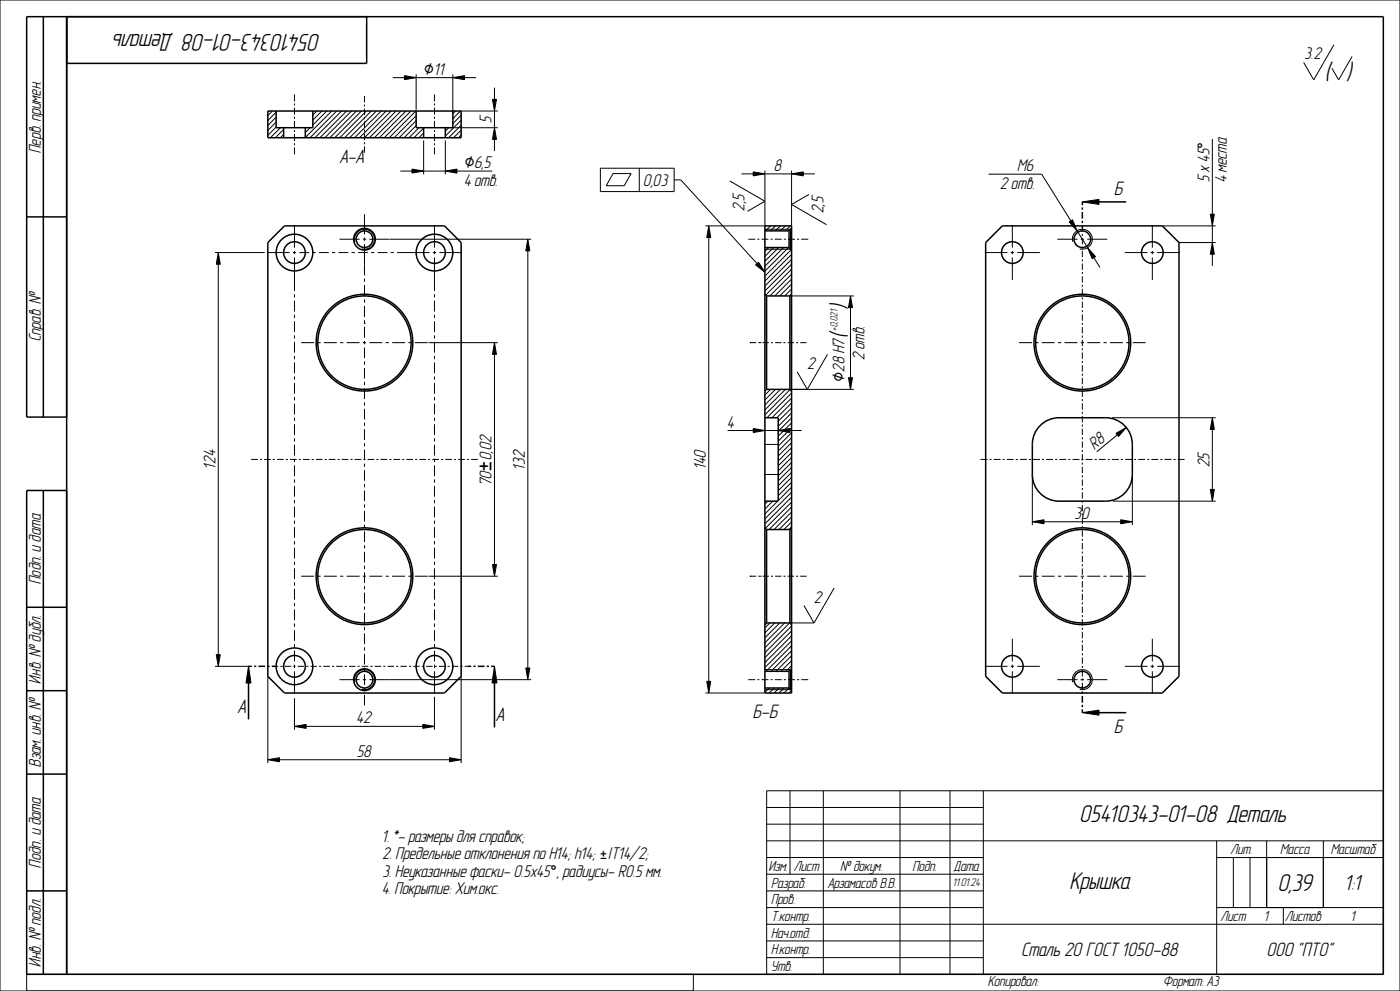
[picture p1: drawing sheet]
<svg xmlns="http://www.w3.org/2000/svg" width="420mm" height="297mm" viewBox="0 0 420 297" stroke-linecap="round" stroke-linejoin="round" font-family="sans-serif">
<g fill="#000">
<path d="M121.3 22.7l3.5 .6-3.5 .6zM135.8 23.3l3.5-.6v1.2zM148.3 38.3l.6 3.5h-1.2zM147.7 29.8h1.2l-.6 3.5zM123.6 50.7l3.5 .6-3.5 .6zM133.6 51.3l3.5-.6v1.2zM226 51.5l3.5 .6-3.5 .6zM237.5 52.1l3.5-.6v1.2zM65.5 75.7l.6 3.5h-1.2zM158.3 71.7l.6 3.5h-1.2zM212.6 67.7l.6 3.5h-1.2zM320.7 66.5l1.1-.6 1.3 3.3z"/>
<path d="M324.7 60.5l5-.7v1.5zM326.3 74.2l2.4 2.7-1.1 .6zM363.1 64.2h1.2l-.6 3.5zM363.7 72.7l.6 3.5h-1.2zM226.7 79.4l.9-.8 1.9 3zM255.1 88.7l.6 3.5h-1.2zM148.3 102.7l.6 3.5h-1.2zM254.5 113.2h1.2l-.6 3.5zM226 128.4l3.5 .6-3.5 .6zM233.5 129l3.5-.6v1.2zM334.8 129.9l3.1-1.8-2.3 2.7zM363.7 125.2l.6 3.5h-1.2z"/>
<path d="M309.7 156.4l3.5-.6v1.2zM336.2 155.8l3.5 .6-3.5 .6zM363.1 146.7h1.2l-.6 3.5zM147.7 169.2h1.2l-.6 3.5zM64.9 196.2h1.2l-.6 3.5zM74.6 199.7l.7 5h-1.5zM148.3 199.7l.8 5h-1.5zM88.3 217.7l3.5-.6v1.2zM126.8 217.1l3.5 .6-3.5 .6zM157.7 200.2h1.2l-.6 3.5zM212 204.2h1.2l-.6 3.5zM324.7 213.6l5-.8v1.5z"/>
<path d="M80.3 227.7l3.5-.6v1.2zM134.8 227.1l3.5 .6-3.5 .6z"/>
</g>
<g fill="none" stroke="#000" stroke-width=".3">
<path d="M0 0h420v297h-420zM400.2 13.4l-6.1 10.5-3-5.2M405.6 16.9l-4 7-2-3.5M81.7 33.3l-1.4 1.3M82.8 33.6l-2.5 2.5M82.8 35.1l-2.5 2.5M82.8 36.6l-2.5 2.5M82.8 38.1l-2.5 2.5M84.1 38.3l-3 3M85.1 38.8l-2.5 2.5M88.3 28.3v2.1M88.3 31v.6"/>
<path d="M88.3 32.2v2.2M88.3 35v.6M88.3 36.2v2.1M88.3 38.9v.7M93 38.3l-1.4 1.4M95.1 33.3l-1.3 1.2M96.6 33.3l-2.8 2.7M98 33.3l-4.2 4.2M99.5 33.3l-7.9 7.9M101 33.3l-8 8M102.5 33.3l-8 8M104 33.3l-8 8"/>
<path d="M105.5 33.3l-8 8M106.9 33.3l-8 8M108.4 33.3l-8 8M109.3 28.8v1.9M109.3 31.3v.6M109.3 32.5v2M109.3 35.1v.6M109.3 36.3v1.9M109.3 38.8v.7M109.9 33.3l-8 8M111.4 33.3l-8 8M112.9 33.3l-8 8"/>
<path d="M114.4 33.3l-8 8M115.9 33.3l-8 8M117.3 33.3l-8 8M117.8 23.3h3.5M118.8 33.3l-8 8M120.3 33.3l-8 8M121.3 22.7l3.5 .6-3.5 .6zM121.8 33.3l-8 8M123.3 33.3l-8 8M124.8 33.3l-8 8M124.8 34.7l-6.5 6.6M124.8 36.2l-5.1 5.1"/>
<path d="M124.8 37.7l-3.6 3.6M124.8 22.3v10.6M124.8 23.3h11M125.7 38.3l-3 3M127.1 38.4l-2.9 2.9M127.1 39.9l-1.4 1.4M130.3 28.3v2.1M130.3 31v.6M130.3 32.2v2.2M130.3 35v.6M130.3 36.2v2.1M130.3 38.9v.7"/>
<path d="M134.6 38.3l-1 1M135.8 23.3l3.5-.6v1.2zM135.8 38.3h13.5M135.8 22.3v10.9M136.6 33.3l-.8 .8M138.1 33.3l-2.3 2.3M138.3 33.3h11M138.3 34.5l-2.5 2.5M138.3 36l-4.7 4.8M138.3 37.5l-3.7 3.8M138.3 39l-2.2 2.3M139.3 23.3h3.5"/>
<path d="M147.7 29.8h1.2l-.6 3.5zM148.3 38.3l.6 3.5h-1.2zM148.3 26.3v3.5M148.3 33.3v5M85.1 40.3l-1 1M88.3 40.2v2.1M88.3 42.9v.6M88.3 44.2v2.1M109.3 40.1v1.9M109.3 42.6v.6M109.3 43.9v1.9M120.1 51.3h3.5"/>
<path d="M123.6 50.7l3.5 .6-3.5 .6zM127.1 51.3h6.5M127.1 42.1v10.2M130.3 40.2v2.1M130.3 42.9v.6M130.3 44.2v2.1M133.6 51.3l3.5-.6v1.2zM133.6 42.1v10.2M137.1 51.3h10.6M138.3 40.5l-.7 .8M148.3 41.8v3.5M180.1 50.4h22.1v7h-22.1z"/>
<path d="M183.9 52h5.4l-2 3.7h-5.4zM191.8 50.4v7M202.2 53.9h2l22.9 25.1M219 54.3l10.5 6-5.3 3M222.5 52.1h3.5M226 51.5l3.5 .6-3.5 .6zM229.5 51.1v16.6h-17.9M229.5 52.1h8M237.5 52.1l3.5-.6v1.2zM237.5 51.1v16.6M241 52.1h3.5M242.7 58.3l-5.2 3 10.5 6"/>
<path d="M296.6 52.2h15.9l8.8 14M363.7 41.7v22.5M64.5 75.7h14.9M65.5 75.7l.6 3.5h-1.2zM65.5 79.2v117M80.1 75.7h6.8M87.9 75.7h.9M88.3 67.4v6.8M88.3 75.2v1M88.3 77.2v10M89.8 75.7h2.9M93.7 75.7h1"/>
<path d="M95.7 75.7h2.9M99.6 75.7h1M101.5 75.7h3M101.8 71.7h6.1M105.5 75.7h.9M106.4 72.5a3 3 0 0 1 2.7-3.8 3 3 0 0 1 3.2 3.3 3 3 0 0 1-3.7 2.6M107.4 75.7h3M108.9 71.7h.9M109.3 64.2v6M109.3 71.2v1M109.3 73.2v9.3M110.8 71.7h6"/>
<path d="M111.3 75.7h1M113.3 75.7h2.9M116.9 71.7h42.4M117.2 75.7h1M119.2 75.7h9.7M129.9 75.7h.9M130.3 67.4v6.8M130.3 75.2v1M130.3 77.2v10M131.8 75.7h6.8M158.3 71.7l.6 3.5h-1.2zM158.3 75.2v125"/>
<path d="M212.6 67.7l.6 3.5h-1.2zM212.6 71.2v133M224.5 71.7h2.1M226.7 79.4l.9-.8 1.9 3zM227.2 71.7h.6M228.4 71.7h2.1M229.5 74.7h7.7M229.5 68.7h7.7M229.7 67.7l-.2 .2M230.6 74.2l-1.1 1.1M231.2 67.7l-1.5 1.5M231.2 71.7h.6"/>
<path d="M232.1 74.2l-2.6 2.6M232.4 71.7h2.1M232.6 67.7l-1.5 1.5M233.6 74.2l-4.1 4.1M234.1 67.7l-1.5 1.5M235.1 74.2l-5.6 5.6M235.1 71.7h.7M235.6 67.7l-1.5 1.5M236.4 71.7h2.1M236.5 74.2l-7 7.1M237.1 67.7l-1.5 1.5M237.4 74.8l-7.9 8"/>
<path d="M237.5 76.2l-8 8M237.5 77.7l-8 8M237.5 79.2l-8 8M239.1 71.7h.6M240.4 71.7h2.1M295.5 75.7h6.7M303.2 75.7h1M303.7 67.4v6.8M303.7 75.2v1M303.7 77.2v6.7M305.2 75.7h6.8M317.2 71.7h6"/>
<path d="M320.7 66.5l1.1-.6 1.3 3.3zM321.8 72.5a3 3 0 0 1 2.6-3.8 3 3 0 0 1 3.3 3.3 3 3 0 0 1-3.8 2.6M323.1 69.2l3.2 5M324.2 71.7h1M324.7 60.5l5-.7v1.5zM324.7 68.5v1M324.7 70.1v.6M324.7 71.4v1.9M324.7 73.9v.6M324.7 75.2v1.9M324.7 77.7v.6M324.7 79v1.9"/>
<path d="M326.2 71.7h6M326.3 74.2l2.4 2.7-1.1 .6zM328.1 77.2l1.9 3M337.5 75.7h6.7M345.2 75.7h1M345.7 67.4v6.8M345.7 75.2v1M345.7 77.2v6.7M347.2 75.7h6.8M348.7 67.7h16M353.7 72.7h11M363.1 64.2h1.2l-.6 3.5z"/>
<path d="M363.7 72.7l.6 3.5h-1.2zM363.7 67.7v5M363.7 76.2v3.5M88.3 88.2v.9M88.3 90.1v3.2M88.3 94.3v1M88.3 96.3v3.2M109.3 96.9h.1M109.3 83.5v1M109.3 85.4v3.3M109.3 89.7v1M109.3 91.7v3.3"/>
<path d="M109.3 96v.9M109.3 97.9v3.3M130.3 88.2v.9M130.3 90.1v3.2M130.3 94.3v1M130.3 96.3v3.2M237 88.7h19.1M237.5 80.7l-7.8 7.7M237.5 82.2l-6.5 6.5M237.5 83.7l-5.1 5M237.5 85.1l-3.6 3.6M237.5 86.6l-2.1 2.1"/>
<path d="M237.5 88.1l-.6 .6M255.1 88.7l.6 3.5h-1.2zM255.1 92.2v21M324.7 81.5v.7M324.7 82.8v1.9M324.7 85.3v.7M324.7 86.6v1.9M324.7 89.1v.7M324.7 90.4v1.9M324.7 92.9v.7M324.7 94.2v1.9M324.7 96.7v.7"/>
<path d="M324.7 98v1.9M88.3 100.5v1M88.3 102.5v3.2M88.3 106.7v.9M88.3 108.6v3.3M88.3 112.8v1M88.3 114.8v3.2M88.3 119v1M90.3 102.7h3.9M95.2 102.7h1M97.2 102.7h3.9M102 102.7h1"/>
<path d="M104 102.7h3.9M108.9 102.7h.9M109.3 102.2v1M109.3 104.2v3.1M109.3 108.3v1M109.3 110.3v3.2M109.3 114.4v1M109.3 116.4v3.2M110.8 102.7h3.9M115.7 102.7h1M117.6 102.7h3.9M122.5 102.7h1"/>
<path d="M124.5 102.7h3.8M128.6 102.7h20.7M130.3 100.5v1M130.3 102.5v3.2M130.3 106.7v.9M130.3 108.6v3.3M130.3 112.8v1M130.3 114.8v3.2M130.3 119v1M148.3 102.7l.6 3.5h-1.2zM148.3 106.2v63M225 102.7h.1"/>
<path d="M225 102.7h1.9M227.5 102.7h.6M228.1 102.7h.1M228.7 102.7h1.9M231.2 116.7l-1.7 1.7M231.3 102.7h.6M232.5 102.7h1.9M232.6 116.7l-3.1 3.2M234.1 116.7l-4.6 4.7M235 102.7h.7M235.6 116.7l-6.1 6.1M236.3 102.7h1.9"/>
<path d="M237 116.7h19.1M237 116.8l-7.5 7.5M237.5 117.8l-7.4 7.4M237.5 119.3l-5.9 5.9M238.8 102.7h.6M240.1 102.7h1.9M248.3 106.2l-6.1 10.5-3-5.2M254.5 113.2h1.2l-.6 3.5zM305.7 102.7h3.9M310.6 102.7h.9M312.5 102.7h3.9M317.4 102.7h1"/>
<path d="M319.3 102.7h3.9M324.2 102.7h1M324.7 100.6v.6M324.7 101.8v1.9M324.7 104.4v.6M324.7 105.6v1.9M324.7 108.2v.6M324.7 109.4v1.9M324.7 112v.6M324.7 113.2v2M324.7 115.8v.6M324.7 117.1v1.9"/>
<path d="M324.7 119.6v.6M326.2 102.7h3.9M331 102.7h1M333 102.7h3.9M337.9 102.7h.9M339.8 102.7h3.9M75.3 137.7h2.1M78 137.7h.6M79.2 137.7h2M81.9 137.7h.6M83.1 137.7h2M85.7 137.7h.7"/>
<path d="M87 137.7h2M88.3 121v3.2M88.3 125.2v1M88.3 127.1v3.3M88.3 131.3v1M88.3 133.3v3.2M88.3 137.5v1M88.3 139.5v3.2M89.6 137.7h.6M90.9 137.7h2M93.5 137.7h.6M94.8 137.7h2"/>
<path d="M97.4 137.7h.6M98.6 137.7h2M101.3 137.7h.6M102.5 137.7h2M105.1 137.7h.7M106.4 137.7h2M109 137.7h.7M109.3 120.6v.9M109.3 122.5v3.2M109.3 126.7v1M109.3 128.6v3.2M109.3 132.8v1"/>
<path d="M109.3 134.8v3.1M109.3 138.9v1M110.3 137.7h2M112.9 137.7h.6M114.2 137.7h2M116.8 137.7h.6M118 137.7h2.1M120.7 137.7h.6M121.9 137.7h2M124.6 137.7h.6M125.8 137.7h2M128.4 137.7h.7"/>
<path d="M129.7 137.7h2M130.3 121v3.2M130.3 125.2v1M130.3 127.1v3.3M130.3 131.3v1M130.3 133.3v3.2M130.3 137.5v1M130.3 139.5v3.2M132.3 137.7h.6M133.6 137.7h2M136.2 137.7h.6M137.5 137.7h2"/>
<path d="M140.1 137.7h.6M141.3 137.7h2M218.3 129h7.7M226 128.4l3.5 .6-3.5 .6zM229.5 133.2h4M229.5 129h4M233.5 129l3.5-.6v1.2zM237 129h3.5M237.5 120.8l-4.4 4.4M237.5 122.3l-4 4M237.5 123.8l-4 4M237.5 125.2l-4 4"/>
<path d="M237.5 126.7l-4 4M237.5 128.2l-4 4M237.5 129.7l-4 4M237.5 131.2l-4 4M237.5 132.7l-4 4M237.5 134.1l-4 4M237.5 135.6l-4 4M237.5 137.1l-4 4M237.5 138.6l-4 4M294.1 137.7h2.1M296.8 137.7h.7M298.1 137.7h2.1"/>
<path d="M300.8 137.7h.6M302 137.7h2.1M304.7 137.7h.7M306 137.7h2M308.7 137.7h.6M309.9 137.7h2.1M312.6 137.7h.6M313.9 137.7h2M316.6 137.7h.6M317.8 137.7h2.1M320.5 137.7h.6M321.8 137.7h2"/>
<path d="M324.4 137.7h.7M324.7 120.9v1.9M324.7 123.4v.6M324.7 124.7v1.9M324.7 127.2v.6M324.7 128.5v1.9M324.7 131v.7M324.7 132.3v1.9M324.7 134.8v.7M324.7 136.1v1.9M324.7 138.6v.7M324.7 139.9v1.9"/>
<path d="M325.7 137.7h2.1M328.4 137.7h.6M329.6 137.7h2.1M332.3 137.7h.7M333.6 137.7h2.1M333.6 125.2h31.1M334.8 129.9l3.1-1.8-2.3 2.7zM335.2 130.3l-6.2 5.1M336.3 137.7h.6M337.5 137.7h2.1M340.2 137.7h.6M341.5 137.7h2"/>
<path d="M344.2 137.7h.6M345.4 137.7h2.1M348.1 137.7h.6M349.4 137.7h2M352.1 137.7h.6M353.3 137.7h2.1M363.7 125.2l.6 3.5h-1.2zM363.7 128.7v18M88.3 143.7v1M88.3 145.6v3.3M88.3 149.9v.9M88.3 151.8v3.2"/>
<path d="M88.3 156v1M88.3 158v3.2M109.3 140.9v3.2M109.3 145v1M109.3 147v3.2M109.3 151.2v.9M109.3 153.1v3.2M109.3 157.3v1M109.3 159.2v3.2M130.3 143.7v1M130.3 145.6v3.3M130.3 149.9v.9"/>
<path d="M130.3 151.8v3.2M130.3 156v1M130.3 158v3.2M229.5 142.2h4M230.3 150.2l-.8 .9M231.8 150.2l-2.3 2.3M233.3 150.2l-3.8 3.8M237.5 140.1l-4 4M237.5 141.6l-4 4M237.5 143.1l-4 4M237.5 144.5l-4 4M237.5 146l-4 4"/>
<path d="M237.5 147.5l-8 8M237.5 149l-8 8M237.5 150.5l-7.9 7.8M237.5 152l-6.8 6.7M237.5 153.5l-5.3 5.2M237.5 154.9l-3.8 3.8M237.5 156.4l-2.3 2.3M237.5 157.9l-.8 .8M309.7 156.4l3.5-.6v1.2zM309.7 142.2v15.2M313.2 156.4h23M324.7 142.4v.7"/>
<path d="M324.7 143.7v1.9M324.7 146.2v.7M324.7 147.5v1.9M324.7 150.1v.6M324.7 151.3v1.9M324.7 153.9v.6M324.7 155.1v1.9M324.7 157.7v.6M324.7 158.9v1.9M333.8 150.2h30.9M336.2 155.8l3.5 .6-3.5 .6zM339.7 142.2v15.2"/>
<path d="M363.1 146.7h1.2l-.6 3.5zM88.3 162.2v1M88.3 164.1v3.3M88.3 168.4v.9M88.3 170.3v3.3M88.3 174.5v1M88.3 176.5v3.2M90.3 172.7h3.9M95.2 172.7h1M97.2 172.7h3.9M102 172.7h1M104 172.7h3.9"/>
<path d="M108.9 172.7h.9M109.3 163.4v1M109.3 165.4v3.1M109.3 169.5v1M109.3 171.5v3.2M109.3 175.6v1M109.3 177.6v3.2M110.8 172.7h3.9M115.7 172.7h1M117.6 172.7h3.9M122.5 172.7h1M124.5 172.7h3.8"/>
<path d="M128.6 172.7h20.7M130.3 162.2v1M130.3 164.1v3.3M130.3 168.4v.9M130.3 170.3v3.3M130.3 174.5v1M130.3 176.5v3.2M147.7 169.2h1.2l-.6 3.5zM225 172.7h.1M225 172.7h1.9M227.5 172.7h.6M228.1 172.7h.1"/>
<path d="M228.7 172.7h1.9M231.3 172.7h.6M232.5 172.7h1.9M235 172.7h.7M236.3 172.7h1.9M238.8 172.7h.6M240.1 172.7h1.9M250.3 176.2l-6.1 10.5M305.7 172.7h3.9M310.6 172.7h.9M312.5 172.7h3.9M317.4 172.7h1"/>
<path d="M319.3 172.7h3.9M324.2 172.7h1M324.7 161.5v.6M324.7 162.7v2M324.7 165.3v.6M324.7 166.6v1.9M324.7 169.1v.6M324.7 170.4v1.9M324.7 172.9v.6M324.7 174.2v1.9M324.7 176.7v.6M324.7 178v1.9"/>
<path d="M326.2 172.7h3.9M331 172.7h1M333 172.7h3.9M337.9 172.7h.9M339.8 172.7h3.9M64.5 199.7h10.1M64.9 196.2h1.2l-.6 3.5zM74.6 199.7l.7 5h-1.5zM82.5 199.7h1M84.1 199.7h.7M85.4 199.7h2M88 199.7h.6"/>
<path d="M88.3 180.7v1M88.3 182.7v3.2M88.3 186.9v.9M88.3 188.8v3.3M88.3 193v1M88.3 195v3.2M88.3 199.2v1M89.3 199.7h1.9M91.9 199.7h.6M93.1 199.7h2M95.7 199.7h.7M97 199.7h1.9"/>
<path d="M99.6 199.7h.6M100.9 199.7h1.9M103.4 199.7h.7M104.7 199.7h1.9M107.3 199.7h.6M108.6 199.7h1.9M109.3 181.8v.9M109.3 183.7v3.2M109.3 187.9v1M109.3 189.8v3.2M109.3 194v1M109.3 196v3.2"/>
<path d="M111.1 199.7h.7M112.4 199.7h1.9M115 199.7h.6M116.3 199.7h1.9M118.8 199.7h.7M120.1 199.7h2M122.7 199.7h.6M124 199.7h1.9M126.5 199.7h.7M127.8 199.7h2M130.3 180.7v1M130.3 182.7v3.2"/>
<path d="M130.3 186.9v.9M130.3 188.8v3.3M130.3 193v1M130.3 195v3.2M130.3 199.2v1M130.4 199.7h.6M131.7 199.7h1.9M134.3 199.7h.6M135.5 199.7h2M138.1 199.7h.7M139.4 199.7h1M148.3 199.7l.8 5h-1.5z"/>
<path d="M231 186.7l-1.5 1.5M232.4 186.7l-2.9 3M233.9 186.7l-4.4 4.5M235.4 186.7l-5.9 5.9M236.9 186.7l-7.4 7.4M237 186.7h7.2M237.5 187.6l-8 8M237.5 189.1l-8 8M237.5 190.6l-8 8M237.5 192.1l-8 8M237.5 193.5l-7.7 7.7M237.5 195l-6.2 6.2"/>
<path d="M237.5 196.5l-4.7 4.7M237.5 198l-3.2 3.2M237.5 199.5l-1.7 1.7M241.2 181.5l3 5.2M295.5 199.7h6.7M303.2 199.7h1M303.7 191.4v6.8M303.7 199.2v1M305.2 199.7h6.8M324.7 180.5v.6M324.7 181.8v1.9M324.7 184.3v.7"/>
<path d="M324.7 185.6v1.9M324.7 188.1v.7M324.7 189.4v1.9M324.7 191.9v.7M324.7 193.2v1.9M324.7 195.7v.7M324.7 197v1.9M324.7 199.6v.6M337.5 199.7h6.7M345.2 199.7h1M345.7 191.4v6.8M345.7 199.2v1"/>
<path d="M347.2 199.7h6.8M80.3 202.7v26M88.3 217.7l3.5-.6v1.2zM88.3 201.2v6.7M88.3 209.3v9.4M91.8 217.7h35M101.8 203.7h6.1M106.4 204.5a3 3 0 0 1 2.7-3.8 3 3 0 0 1 3.2 3.3 3 3 0 0 1-3.7 2.6M108.9 203.7h.9M109.3 200.1v1M109.3 202.1v3.2M109.3 206.2v1"/>
<path d="M109.3 208.2v3.2M110.8 203.7h48.5M126.8 217.1l3.5 .6-3.5 .6zM130.3 201.2v6.7M130.3 208.8v9.9M138.3 202.7v26M157.7 200.2h1.2l-.6 3.5zM211.6 207.7h17.9M212 204.2h1.2l-.6 3.5zM224.5 203.7h2.1M227.2 203.7h.6M228.4 203.7h2.1"/>
<path d="M229.5 206.7h7.7M229.5 200.7h7.7M230.8 206.2l-1.3 1.3M231.2 203.7h.6M232.2 206.2l-1.5 1.5M232.4 203.7h2.1M233.7 206.2l-1.5 1.5M235.1 203.7h.7M235.2 206.2l-1.5 1.5M236.4 203.7h2.1M236.7 206.2l-1.5 1.5M237.5 206.9l-.8 .8"/>
<path d="M239.1 203.7h.6M240.4 203.7h2.1M303.7 201.2v6.7M317.2 203.7h6M321.8 204.5a3 3 0 0 1 2.6-3.8 3 3 0 0 1 3.3 3.3 3 3 0 0 1-3.8 2.6M324.2 203.7h1M324.7 213.6l5-.8v1.5zM324.7 200.8v1.9M324.7 203.4v.6M324.7 204.6v1M326.2 203.7h6M345.7 201.2v6.7"/>
<path d="M80.3 227.7l3.5-.6v1.2zM83.8 227.7h51M134.8 227.1l3.5 .6-3.5 .6zM230 237h185v55h-185zM237 237v25M247 237v55M270 237v55M285 237v55M295 237v55M230 242h65M230 247h65M230 252h185"/>
<path d="M230 257h65M365 257h50M365 252v40M370 257v15M375 257v15M380 252v20M397 252v20M230 262h65M230 267h65M230 272h65M230 277h185M365 272h50"/>
<path d="M385 272v5M8 297v-5h200v5M230 282h65M230 287h65"/>
</g>
<g fill="none" stroke="#000" stroke-width=".45">
<path d="M13 5v120M20 5v287M110 5v14h-90M80.3 33.3h58v8h-58zM82.8 33.3v5h11v-5M85.1 38.3v3M91.6 38.3v3M124.8 33.3v5h11v-5M127.1 38.3v3M133.6 38.3v3M8 65h12M85.3 67.7h48l5 5v130l-5 5h-48l-5-5v-130z"/>
<path d="M229.5 67.7h8v140h-8zM229.5 74.2h7.2M229.5 69.2h7.2M236.7 69.2v5M236.7 74.2l.8 .7M237.2 68.7v6M237.5 68.4l-.8 .8M300.7 67.7h48l5 5v130l-5 5h-48l-5-5v-130zM324.7 60.5v1M324.7 62.2v.6M324.7 63.5v2M324.7 66.2v.6"/>
<path d="M324.7 67.5v1M329.7 60.5h8.2M229.5 88.2l.5 .5M230 88.7v28M230 88.7h7M237 88.7v28M237.5 88.2l-.5 .5M230 116.7l-.5 .5M230 116.7h7M237 116.7l.5 .5M20 125h-12v-120h407v287h-407v-145h12M229.5 125.2h4v25h-4"/>
<path d="M312 127.5a8 8 0 0 1 5.7-2.3h14a8 8 0 0 1 8 8v9a8 8 0 0 1-8 8h-14a8 8 0 0 1-8-8v-9a8 8 0 0 1 2.3-5.7zM13 147v145M229.5 158.2l.5 .5M230 158.7h7M230 158.7v28M237 158.7v28M237.5 158.2l-.5 .5M8 182h12M74.6 199.7h1M76.2 199.7h.7M77.6 199.7h1.9M80.2 199.7h.7"/>
<path d="M81.5 199.7h1M140.4 199.7h1M142 199.7h.7M143.4 199.7h1.9M146 199.7h.7M147.3 199.7h1M230 186.7h7M230 186.7l-.5 .5M237 186.7l.5 .5M8 207h12M74.6 204.7v10.9M148.3 204.7v13.3"/>
<path d="M229.5 206.2h7.2M229.5 201.2h7.2M236.7 206.2l.8 .7M236.7 201.2v5M237.2 200.7v6M237.5 200.4l-.8 .8M324.7 205.6v1M324.7 207.2v.7M324.7 208.6v2M324.7 211.2v.7M324.7 212.6v1M329.7 213.6h8.2"/>
<path d="M8 232h12M8 267h12"/>
<circle cx="88.3" cy="75.7" r="5.5"/>
<circle cx="88.3" cy="75.7" r="3.3"/>
<circle cx="109.3" cy="71.7" r="3.3"/>
<circle cx="109.3" cy="71.7" r="2.5"/>
<circle cx="130.3" cy="75.7" r="5.5"/>
<circle cx="130.3" cy="75.7" r="3.3"/>
<circle cx="303.7" cy="75.7" r="3.3"/>
<circle cx="324.7" cy="71.7" r="2.5"/>
<circle cx="345.7" cy="75.7" r="3.3"/>
<circle cx="109.3" cy="102.7" r="14"/>
<circle cx="109.3" cy="102.7" r="14.5"/>
<circle cx="324.7" cy="102.7" r="14"/>
<circle cx="324.7" cy="102.7" r="14.5"/>
<circle cx="109.3" cy="172.7" r="14"/>
<circle cx="109.3" cy="172.7" r="14.5"/>
<circle cx="324.7" cy="172.7" r="14"/>
<circle cx="324.7" cy="172.7" r="14.5"/>
<circle cx="88.3" cy="199.7" r="5.5"/>
<circle cx="88.3" cy="199.7" r="3.3"/>
<circle cx="130.3" cy="199.7" r="5.5"/>
<circle cx="130.3" cy="199.7" r="3.3"/>
<circle cx="303.7" cy="199.7" r="3.3"/>
<circle cx="345.7" cy="199.7" r="3.3"/>
<circle cx="109.3" cy="203.7" r="3.3"/>
<circle cx="109.3" cy="203.7" r="2.5"/>
<circle cx="324.7" cy="203.7" r="2.5"/>
</g>
<g font-size="7.5">
<text x="397.5" y="24.1">( )</text>
<text x="147.5" y="141.4" transform="rotate(-90 147.5 141.4)">±</text>
</g>
<g font-size="7.3">
<text x="95.9" y="10.1" transform="rotate(-180 95.9 10.1)">05410343-01-08 Деталь</text>
<text x="324.1" y="246.4">05410343-01-08 Деталь</text>
<text x="321" y="266.4">Крышка</text>
<text x="383.5" y="267">0,39</text>
</g>
<g font-size="7.2">
<text x="254.1" y="92.5" transform="rotate(-90 254.1 92.5)">)</text>
<text x="254.1" y="101.2" transform="rotate(-90 254.1 101.2)">(</text>
</g>
<text font-size="6.6" x="403.6" y="266.8">1:1</text>
<g font-size="5.9">
<text x="102" y="48.9">А-А</text>
<text x="334.3" y="58.5">Б</text>
<text x="71.4" y="213.6">А</text>
<text x="225.9" y="215.3">Б-Б</text>
<text x="149" y="216">А</text>
<text x="334.3" y="219.6">Б</text>
<text x="306.6" y="286.5">Сталь 20 ГОСТ 1050-88</text>
<text x="380.1" y="286.5">ООО &quot;ПТО&quot;</text>
</g>
<g font-size="5.3">
<text x="127.2" y="22.4">⌀11</text>
<text x="139.3" y="50.4">⌀6,5</text>
<text x="253.4" y="114.6" transform="rotate(-90 253.4 114.6)">⌀28 H7</text>
</g>
<g font-size="5.1">
<text x="391.3" y="17.8">3.2</text>
<text x="147.5" y="37" transform="rotate(-90 147.5 37)">5</text>
<text x="12.3" y="45.9" transform="rotate(-90 12.3 45.9)">Перв. примен.</text>
<text x="232.3" y="51.2">8</text>
<text x="305.2" y="51.3">М6</text>
<text x="139.3" y="55.6">4 отв.</text>
<text x="193.1" y="55.7">0,03</text>
<text x="300.1" y="56.6">2 отв.</text>
<text x="362.8" y="54.7" transform="rotate(-90 362.8 54.7)">5 х 45°</text>
<text x="368.1" y="54.7" transform="rotate(-90 368.1 54.7)">4 места</text>
<text x="223.3" y="63.1" transform="rotate(-90 223.3 63.1)">2,5</text>
<text x="247.1" y="63.9" transform="rotate(-90 247.1 63.9)">2,5</text>
<text x="12.3" y="102.3" transform="rotate(-90 12.3 102.3)">Справ. №</text>
<text x="259.3" y="107.9" transform="rotate(-90 259.3 107.9)">2 отв.</text>
<text x="242.2" y="110.6">2</text>
<text x="218.3" y="128.2">4</text>
<text x="147.5" y="137.9" transform="rotate(-90 147.5 137.9)">0,02</text>
<text x="328.5" y="134.7" transform="rotate(-39 328.5 134.7)">R8</text>
<text x="64.6" y="140.6" transform="rotate(-90 64.6 140.6)">124</text>
<text x="157.5" y="140.8" transform="rotate(-90 157.5 140.8)">132</text>
<text x="211.8" y="140.7" transform="rotate(-90 211.8 140.7)">140</text>
<text x="362.8" y="140.1" transform="rotate(-90 362.8 140.1)">25</text>
<text x="147.5" y="145.5" transform="rotate(-90 147.5 145.5)">70</text>
<text x="322.4" y="155.5">30</text>
<text x="12.3" y="175" transform="rotate(-90 12.3 175)">Подп. и дата</text>
<text x="244.2" y="180.6">2</text>
<text x="12.3" y="204.9" transform="rotate(-90 12.3 204.9)">Инв. № дубл.</text>
<text x="107.1" y="216.8">42</text>
<text x="107.1" y="226.8">58</text>
<text x="12.3" y="229.8" transform="rotate(-90 12.3 229.8)">Взам. инв. №</text>
<text x="114.7" y="252.2">1. *- размеры для справок;</text>
<text x="114.7" y="257.5">2. Предельные отклонения по H14; h14; ±IT14/2;</text>
<text x="12.3" y="260" transform="rotate(-90 12.3 260)">Подп. и дата</text>
<text x="114.7" y="262.7">3. Неуказанные фаски- 0.5х45°, радиусы- R0.5 мм.</text>
<text x="114.7" y="268">4. Покрытие: Хим.окс.</text>
<text x="12.3" y="289.9" transform="rotate(-90 12.3 289.9)">Инв. № подл.</text>
</g>
<g font-size="4.4">
<text x="369.2" y="256">Лит.</text>
<text x="384.1" y="256">Масса</text>
<text x="399.3" y="256">Масштаб</text>
<text x="230.6" y="261">Изм.</text>
<text x="238.2" y="261">Лист</text>
<text x="252.2" y="261">№ докум.</text>
<text x="273.9" y="261">Подп.</text>
<text x="286.3" y="261">Дата</text>
<text x="231.4" y="266">Pазраб.</text>
<text x="248.4" y="266">Арзамасов В.В.</text>
<text x="231.4" y="271">Пров.</text>
<text x="231.4" y="276">Т.контр.</text>
<text x="231.4" y="281">Нач.отд.</text>
<text x="366.2" y="276">Лист</text>
<text x="379.4" y="276">1</text>
<text x="385.6" y="276">Листов</text>
<text x="405.4" y="276">1</text>
<text x="231.4" y="286">Н.контр.</text>
<text x="231.4" y="291">Утв.</text>
<text x="296.5" y="295.5">Копировал:</text>
<text x="349" y="295.5">Формат: А3</text>
</g>
<text font-size="3.4" x="285.9" y="265.7">11.01.24</text>
<text font-size="3.1" x="251.3" y="99.1" transform="rotate(-90 251.3 99.1)">+0,021</text>
</svg>
